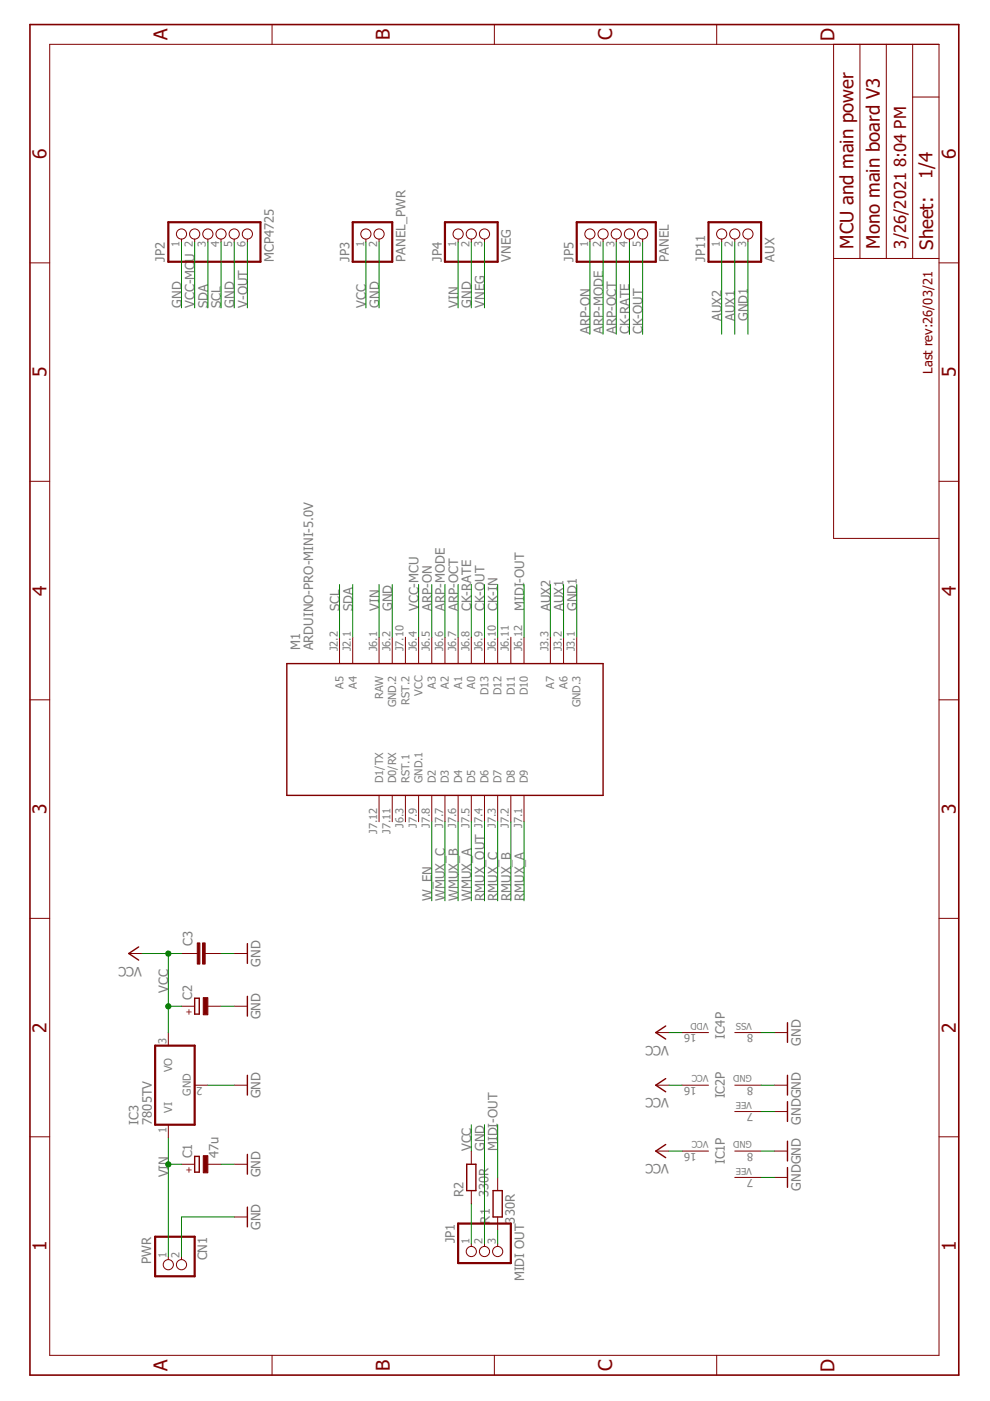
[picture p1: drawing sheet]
<svg xmlns="http://www.w3.org/2000/svg" width="210mm" height="297mm" viewBox="0 0 210 297" stroke-linecap="round" stroke-linejoin="round" font-family="sans-serif">
<g fill="none" stroke="#800000" stroke-width=".21">
<path d="M10.5 9.4h188.6v278h-188.6zM57.7 5.2v4.2M104.8 5.2v4.2M152 5.2v4.2M176.7 9.4v104.8h22.4M182.3 9.4v45.4M187.9 9.4v45.4M193.5 9.4v45.4M193.5 20.6h5.6M6.3 55.7h4.2M38.5 50.7v.6M41.3 50.7v.6"/>
<path d="M44.1 50.7v.6M46.9 50.7v.6M49.7 50.7v.6M52.5 50.7v.6M77.6 50.7v.6M80.4 50.7v.6M97.1 50.7v.6M99.9 50.7v.6M102.7 50.7v.6M125.1 50.7v.6M127.9 50.7v.6M130.7 50.7v.6"/>
<path d="M133.5 50.7v.6M136.2 50.7v.6M153 50.7v.6M155.8 50.7v.6M158.6 50.7v.6M176.7 54.8h22.4M199.1 55.7h4.2M6.3 102h4.2M199.1 102h4.2M72 135.1v5.6M74.8 135.1v5.6M80.4 135.1v5.6"/>
<path d="M83.2 135.1v5.6M86 135.1v5.6M88.8 135.1v5.6M91.5 135.1v5.6M94.3 135.1v5.6M97.1 135.1v5.6M99.9 135.1v5.6M102.7 135.1v5.6M105.5 135.1v5.6M108.3 135.1v5.6M111.1 135.1v5.6M116.7 135.1v5.6"/>
<path d="M119.5 135.1v5.6M122.3 135.1v5.6M6.3 148.4h4.2M199.1 148.4h4.2M80.4 168.6v5.6M83.2 168.6v5.6M86 168.6v5.6M88.8 168.6v5.6M91.5 168.6v5.6M94.3 168.6v5.6M97.1 168.6v5.6M99.9 168.6v5.6"/>
<path d="M102.7 168.6v5.6M105.5 168.6v5.6M108.3 168.6v5.6M111.1 168.6v5.6M6.3 194.7h4.2M199.1 194.7h4.2M27.3 202.2h2.8M35.7 218.9v2.8M38.5 213.3h2.8M38.5 202.2h3.3M43.5 202.2h3.4M44.1 213.3h2.8"/>
<path d="M49.7 213.3h2.8M49.7 202.2h2.8M139 218.9h2.8M144.6 218.9h5.6M155.8 218.9h5.6M164.2 218.9h2.8M35.7 238.5v2.8M41.3 230.1h2.8M49.7 230.1h2.8M139 230.1h2.8M144.6 230.1h5.6M155.8 230.1h5.6"/>
<path d="M155.8 235.7h5.6M164.2 230.1h2.8M164.2 235.7h2.8M6.3 241h4.2M38.5 246.8h2.8M44.1 246.8h2.8M49.7 246.8h2.8M49.7 258h2.8M99.9 244.1v2.7M99.9 252.4v2.8M105.5 249.6v2.8M105.5 258v2.8"/>
<path d="M139 244.1h2.8M144.6 244.1h5.6M155.8 249.6h5.6M155.8 244.1h5.6M164.2 249.6h2.8M164.2 244.1h2.8M199.1 241h4.2M35.7 266.4v.6M38.5 266.4v.6M99.9 263.6v.6M102.7 263.6v.6M105.5 263.6v.6"/>
<path d="M57.7 287.4v4.1M104.8 287.4v4.1M152 287.4v4.1"/>
<circle cx="38.5" cy="49.6" r="1.08"/>
<circle cx="41.3" cy="49.6" r="1.08"/>
<circle cx="44.1" cy="49.6" r="1.08"/>
<circle cx="46.9" cy="49.6" r="1.08"/>
<circle cx="49.7" cy="49.6" r="1.08"/>
<circle cx="52.5" cy="49.6" r="1.08"/>
<circle cx="77.6" cy="49.6" r="1.08"/>
<circle cx="80.4" cy="49.6" r="1.08"/>
<circle cx="97.1" cy="49.6" r="1.08"/>
<circle cx="99.9" cy="49.6" r="1.08"/>
<circle cx="102.7" cy="49.6" r="1.08"/>
<circle cx="125.1" cy="49.6" r="1.08"/>
<circle cx="127.9" cy="49.6" r="1.08"/>
<circle cx="130.7" cy="49.6" r="1.08"/>
<circle cx="133.5" cy="49.6" r="1.08"/>
<circle cx="136.2" cy="49.6" r="1.08"/>
<circle cx="153" cy="49.6" r="1.08"/>
<circle cx="155.8" cy="49.6" r="1.08"/>
<circle cx="158.6" cy="49.6" r="1.08"/>
<circle cx="35.7" cy="268.1" r="1.08"/>
<circle cx="38.5" cy="268.1" r="1.08"/>
<circle cx="99.9" cy="265.3" r="1.08"/>
<circle cx="102.7" cy="265.3" r="1.08"/>
<circle cx="105.5" cy="265.3" r="1.08"/>
</g>
<path d="M6.3 5.2h197v286.3h-197z" fill="none" stroke="#800000" stroke-width=".34"/>
<g fill="none" stroke="#800000" stroke-width=".3">
<path d="M60.8 140.7h67.1v27.9h-67.1zM29.4 200.8l-2.1 1.4 2.1 1.4M41.3 211.6h.9v3.4h-.9zM52.5 200.1v4.2M52.5 211.2v4.2M141.1 217.5l-2.1 1.4 2.1 1.4M167 216.8v4.2M52.5 228v4.2M141.1 228.7l-2.1 1.4 2.1 1.4M167 228v4.2M167 233.6v4.2M41.3 245.2h.9v3.3h-.9z"/>
<path d="M52.5 244.8v4.1M52.5 255.9v4.2M99 246.8h1.9v5.6h-1.9zM104.5 252.4h2v5.6h-2zM141.1 242.7l-2.1 1.4 2.1 1.3M167 242v4.1M167 247.5v4.2"/>
</g>
<path d="M35.7 47.1h19.5v8.4h-19.5zM74.8 47.1h8.4v8.4h-8.4zM94.3 47.1h11.2v8.4h-11.2zM122.3 47.1h16.7v8.4h-16.7zM150.2 47.1h11.2v8.4h-11.2zM32.9 221.7h8.4v16.8h-8.4zM97.1 259.4h11.2v8.4h-11.2zM32.9 262.2h8.4v8.4h-8.4z" fill="none" stroke="#800000" stroke-width=".47"/>
<g fill="#800000" stroke="#800000" stroke-width=".21">
<path d="M43.1 245h1v3.7h-1z"/>
<path d="M43.1 211.5h1v3.7h-1z"/>
<path d="M42.9 199.9h.6v4.5h-.6z"/>
<path d="M41.8 199.9h.6v4.5h-.6z"/>
</g>
<g fill="none" stroke="#008000" stroke-width=".21">
<path d="M38.5 51.3v14M41.3 51.3v14M44.1 51.3v14M46.9 51.3v14M49.7 51.3v14M52.5 51.3v14M77.6 51.3v14M80.4 51.3v14M97.1 51.3v14M99.9 51.3v14M102.7 51.3v14M125.1 51.3v19.6"/>
<path d="M127.9 51.3v19.6M130.7 51.3v19.6M133.5 51.3v19.6M136.2 51.3v19.6M153 51.3v19.6M155.8 51.3v19.6M158.6 51.3v19.6M72 123.9v11.2M74.8 123.9v11.2M80.4 123.9v11.2M83.2 123.9v11.2M88.8 123.9v11.2"/>
<path d="M91.5 123.9v11.2M94.3 123.9v11.2M97.1 123.9v11.2M99.9 123.9v11.2M102.7 123.9v11.2M105.5 123.9v11.2M111.1 123.9v11.2M116.7 123.9v11.2M119.5 123.9v11.2M122.3 123.9v11.2M91.5 174.2v16.8M94.3 174.2v16.8"/>
<path d="M97.1 174.2v16.8M99.9 174.2v16.8M102.7 174.2v16.8M105.5 174.2v16.8M108.3 174.2v16.8M111.1 174.2v16.8M30.1 202.2h8.4M35.7 202.2v16.7M35.7 213.3h2.8M46.9 202.2h2.8M46.9 213.3h2.8M141.8 218.9h2.8"/>
<path d="M161.4 218.9h2.8M44.1 230.1h5.6M99.9 238.5v5.6M102.7 238.5v25.1M105.5 238.5v11.1M141.8 230.1h2.8M161.4 230.1h2.8M161.4 235.7h2.8M35.7 241.3v25.1M35.7 246.8h2.8M46.9 246.8h2.8M49.7 258h-11.2v8.4"/>
<path d="M99.9 255.2v8.4M141.8 244.1h2.8M161.4 244.1h2.8M161.4 249.6h2.8M105.5 260.8v2.8"/>
</g>
<g fill="#008000" stroke="#008000" stroke-width=".21">
<circle cx="35.7" cy="246.9" r=".55"/>
<circle cx="35.7" cy="202.2" r=".55"/>
<circle cx="35.7" cy="213.4" r=".55"/>
</g>
<g font-size="4" fill="#800000">
<text x="35.5" y="8.5" transform="rotate(-90 35.5 8.5)">A</text>
<text x="82.7" y="8.5" transform="rotate(-90 82.7 8.5)">B</text>
<text x="129.8" y="8.5" transform="rotate(-90 129.8 8.5)">C</text>
<text x="177" y="8.7" transform="rotate(-90 177 8.7)">D</text>
<text x="9.9" y="33.7" transform="rotate(-90 9.9 33.7)">6</text>
<text x="202.6" y="33.7" transform="rotate(-90 202.6 33.7)">6</text>
<text x="9.9" y="80" transform="rotate(-90 9.9 80)">5</text>
<text x="202.6" y="80" transform="rotate(-90 202.6 80)">5</text>
<text x="9.9" y="126.3" transform="rotate(-90 9.9 126.3)">4</text>
<text x="202.6" y="126.3" transform="rotate(-90 202.6 126.3)">4</text>
<text x="9.9" y="172.6" transform="rotate(-90 9.9 172.6)">3</text>
<text x="202.6" y="172.6" transform="rotate(-90 202.6 172.6)">3</text>
<text x="9.9" y="219" transform="rotate(-90 9.9 219)">2</text>
<text x="202.6" y="219" transform="rotate(-90 202.6 219)">2</text>
<text x="9.9" y="265.3" transform="rotate(-90 9.9 265.3)">1</text>
<text x="202.6" y="265.3" transform="rotate(-90 202.6 265.3)">1</text>
<text x="35.5" y="290.7" transform="rotate(-90 35.5 290.7)">A</text>
<text x="82.7" y="290.6" transform="rotate(-90 82.7 290.6)">B</text>
<text x="129.8" y="290.7" transform="rotate(-90 129.8 290.7)">C</text>
<text x="177" y="290.8" transform="rotate(-90 177 290.8)">D</text>
</g>
<g font-size="3.9" fill="#800000">
<text x="197.7" y="38" transform="rotate(-90 197.7 38)">1/4</text>
<text x="180.9" y="52.7" transform="rotate(-90 180.9 52.7)">MCU and main power</text>
<text x="186.5" y="52.7" transform="rotate(-90 186.5 52.7)">Mono main board V3</text>
<text x="197.8" y="53" transform="rotate(-90 197.8 53)">Sheet:</text>
</g>
<g font-size="3.5" fill="#800000">
<text x="192.1" y="35.4" transform="rotate(-90 192.1 35.4)">8:04 PM</text>
<text x="192.1" y="52.7" transform="rotate(-90 192.1 52.7)">3/26/2021</text>
</g>
<g font-size="2.8" fill="#808080">
<text x="35" y="55.5" transform="rotate(-90 35 55.5)">JP2</text>
<text x="58" y="55.5" transform="rotate(-90 58 55.5)">MCP4725</text>
<text x="74.1" y="55.5" transform="rotate(-90 74.1 55.5)">JP3</text>
<text x="86" y="55.5" transform="rotate(-90 86 55.5)">PANEL_PWR</text>
<text x="93.6" y="55.5" transform="rotate(-90 93.6 55.5)">JP4</text>
<text x="108.3" y="55.5" transform="rotate(-90 108.3 55.5)">VNEG</text>
<text x="121.6" y="55.5" transform="rotate(-90 121.6 55.5)">JP5</text>
<text x="141.8" y="55.5" transform="rotate(-90 141.8 55.5)">PANEL</text>
<text x="149.5" y="55.5" transform="rotate(-90 149.5 55.5)">JP11</text>
<text x="164.2" y="55.5" transform="rotate(-90 164.2 55.5)">AUX</text>
<text x="38.5" y="65.3" transform="rotate(-90 38.5 65.3)">GND</text>
<text x="41.3" y="65.3" transform="rotate(-90 41.3 65.3)">VCC-MCU</text>
<text x="44.1" y="65.3" transform="rotate(-90 44.1 65.3)">SDA</text>
<text x="46.9" y="65.3" transform="rotate(-90 46.9 65.3)">SCL</text>
<text x="49.6" y="65.3" transform="rotate(-90 49.6 65.3)">GND</text>
<text x="52.4" y="65.3" transform="rotate(-90 52.4 65.3)">V-OUT</text>
<text x="77.6" y="65.3" transform="rotate(-90 77.6 65.3)">VCC</text>
<text x="80.4" y="65.3" transform="rotate(-90 80.4 65.3)">GND</text>
<text x="97.1" y="65.3" transform="rotate(-90 97.1 65.3)">VIN</text>
<text x="99.9" y="65.3" transform="rotate(-90 99.9 65.3)">GND</text>
<text x="102.7" y="65.3" transform="rotate(-90 102.7 65.3)">VNEG</text>
<text x="125.1" y="70.9" transform="rotate(-90 125.1 70.9)">ARP-ON</text>
<text x="127.9" y="70.9" transform="rotate(-90 127.9 70.9)">ARP-MODE</text>
<text x="130.7" y="70.9" transform="rotate(-90 130.7 70.9)">ARP-OCT</text>
<text x="133.4" y="70.9" transform="rotate(-90 133.4 70.9)">CK-RATE</text>
<text x="136.2" y="70.9" transform="rotate(-90 136.2 70.9)">CK-OUT</text>
<text x="153" y="68.1" transform="rotate(-90 153 68.1)">AUX2</text>
<text x="155.8" y="68.1" transform="rotate(-90 155.8 68.1)">AUX1</text>
<text x="158.6" y="68.1" transform="rotate(-90 158.6 68.1)">GND1</text>
<text x="72" y="129.5" transform="rotate(-90 72 129.5)">SCL</text>
<text x="74.8" y="129.5" transform="rotate(-90 74.8 129.5)">SDA</text>
<text x="80.4" y="129.5" transform="rotate(-90 80.4 129.5)">VIN</text>
<text x="83.2" y="129.5" transform="rotate(-90 83.2 129.5)">GND</text>
<text x="88.8" y="129.5" transform="rotate(-90 88.8 129.5)">VCC-MCU</text>
<text x="91.5" y="129.5" transform="rotate(-90 91.5 129.5)">ARP-ON</text>
<text x="94.3" y="129.5" transform="rotate(-90 94.3 129.5)">ARP-MODE</text>
<text x="97.1" y="129.5" transform="rotate(-90 97.1 129.5)">ARP-OCT</text>
<text x="99.9" y="129.5" transform="rotate(-90 99.9 129.5)">CK-RATE</text>
<text x="102.7" y="129.5" transform="rotate(-90 102.7 129.5)">CK-OUT</text>
<text x="105.5" y="129.5" transform="rotate(-90 105.5 129.5)">CK-IN</text>
<text x="111.1" y="129.5" transform="rotate(-90 111.1 129.5)">MIDI-OUT</text>
<text x="116.7" y="129.5" transform="rotate(-90 116.7 129.5)">AUX2</text>
<text x="119.5" y="129.5" transform="rotate(-90 119.5 129.5)">AUX1</text>
<text x="122.3" y="129.5" transform="rotate(-90 122.3 129.5)">GND1</text>
<text x="63.6" y="137.9" transform="rotate(-90 63.6 137.9)">M1</text>
<text x="66.4" y="137.9" transform="rotate(-90 66.4 137.9)">ARDUINO-PRO-MINI-5.0V</text>
<text x="91.5" y="191" transform="rotate(-90 91.5 191)">W_EN</text>
<text x="94.3" y="191" transform="rotate(-90 94.3 191)">WMUX_C</text>
<text x="97.1" y="191" transform="rotate(-90 97.1 191)">WMUX_B</text>
<text x="99.9" y="191" transform="rotate(-90 99.9 191)">WMUX_A</text>
<text x="102.7" y="191" transform="rotate(-90 102.7 191)">RMUX_OUT</text>
<text x="105.5" y="191" transform="rotate(-90 105.5 191)">RMUX_C</text>
<text x="108.3" y="191" transform="rotate(-90 108.3 191)">RMUX_B</text>
<text x="111.1" y="191" transform="rotate(-90 111.1 191)">RMUX_A</text>
<text x="40.8" y="200.5" transform="rotate(-90 40.8 200.5)">C3</text>
<text x="30.1" y="204.9" transform="rotate(-180 30.1 204.9)">VCC</text>
<text x="55.2" y="204.9" transform="rotate(-90 55.2 204.9)">GND</text>
<text x="35.7" y="210.5" transform="rotate(-90 35.7 210.5)">VCC</text>
<text x="40.7" y="212.1" transform="rotate(-90 40.7 212.1)">C2</text>
<text x="55.2" y="216.1" transform="rotate(-90 55.2 216.1)">GND</text>
<text x="141.8" y="221.7" transform="rotate(-180 141.8 221.7)">VCC</text>
<text x="153.7" y="220.3" transform="rotate(-90 153.7 220.3)">IC4P</text>
<text x="169.8" y="221.7" transform="rotate(-90 169.8 221.7)">GND</text>
<text x="55.2" y="232.9" transform="rotate(-90 55.2 232.9)">GND</text>
<text x="141.8" y="232.9" transform="rotate(-180 141.8 232.9)">VCC</text>
<text x="153.7" y="232.9" transform="rotate(-90 153.7 232.9)">IC2P</text>
<text x="29.4" y="238.5" transform="rotate(-90 29.4 238.5)">IC3</text>
<text x="32.2" y="238.5" transform="rotate(-90 32.2 238.5)">7805TV</text>
<text x="169.8" y="238.5" transform="rotate(-90 169.8 238.5)">GNDGND</text>
<text x="40.7" y="245.6" transform="rotate(-90 40.7 245.6)">C1</text>
<text x="46.3" y="245.6" transform="rotate(-90 46.3 245.6)">47u</text>
<text x="99.9" y="244.1" transform="rotate(-90 99.9 244.1)">VCC</text>
<text x="102.7" y="244.1" transform="rotate(-90 102.7 244.1)">GND</text>
<text x="105.5" y="244.1" transform="rotate(-90 105.5 244.1)">MIDI-OUT</text>
<text x="35.7" y="249.6" transform="rotate(-90 35.7 249.6)">VIN</text>
<text x="55.2" y="249.6" transform="rotate(-90 55.2 249.6)">GND</text>
<text x="141.8" y="246.9" transform="rotate(-180 141.8 246.9)">VCC</text>
<text x="153.7" y="246.9" transform="rotate(-90 153.7 246.9)">IC1P</text>
<text x="98.3" y="253.8" transform="rotate(-90 98.3 253.8)">R2</text>
<text x="103.6" y="253.8" transform="rotate(-90 103.6 253.8)">330R</text>
<text x="169.8" y="252.4" transform="rotate(-90 169.8 252.4)">GNDGND</text>
<text x="55.2" y="260.8" transform="rotate(-90 55.2 260.8)">GND</text>
<text x="96.4" y="263.6" transform="rotate(-90 96.4 263.6)">JP1</text>
<text x="103.9" y="259.4" transform="rotate(-90 103.9 259.4)">R1</text>
<text x="109.1" y="259.4" transform="rotate(-90 109.1 259.4)">330R</text>
<text x="32" y="267.9" transform="rotate(-90 32 267.9)">PWR</text>
<text x="43.9" y="267.2" transform="rotate(-90 43.9 267.2)">CN1</text>
<text x="111.1" y="271.7" transform="rotate(-90 111.1 271.7)">MIDI OUT</text>
</g>
<text font-size="2.8" fill="#800000" x="197.7" y="79.2" transform="rotate(-90 197.7 79.2)">Last rev:26/03/21</text>
<g font-size="2.3" fill="#808080">
<text x="38.1" y="52.4" transform="rotate(-90 38.1 52.4)">1</text>
<text x="40.9" y="52.4" transform="rotate(-90 40.9 52.4)">2</text>
<text x="43.7" y="52.4" transform="rotate(-90 43.7 52.4)">3</text>
<text x="46.5" y="52.4" transform="rotate(-90 46.5 52.4)">4</text>
<text x="49.3" y="52.4" transform="rotate(-90 49.3 52.4)">5</text>
<text x="52" y="52.4" transform="rotate(-90 52 52.4)">6</text>
<text x="77.2" y="52.4" transform="rotate(-90 77.2 52.4)">1</text>
<text x="80" y="52.4" transform="rotate(-90 80 52.4)">2</text>
<text x="96.7" y="52.4" transform="rotate(-90 96.7 52.4)">1</text>
<text x="99.5" y="52.4" transform="rotate(-90 99.5 52.4)">2</text>
<text x="102.3" y="52.4" transform="rotate(-90 102.3 52.4)">3</text>
<text x="124.7" y="52.4" transform="rotate(-90 124.7 52.4)">1</text>
<text x="127.5" y="52.4" transform="rotate(-90 127.5 52.4)">2</text>
<text x="130.3" y="52.4" transform="rotate(-90 130.3 52.4)">3</text>
<text x="133.1" y="52.4" transform="rotate(-90 133.1 52.4)">4</text>
<text x="135.9" y="52.4" transform="rotate(-90 135.9 52.4)">5</text>
<text x="152.6" y="52.4" transform="rotate(-90 152.6 52.4)">1</text>
<text x="155.4" y="52.4" transform="rotate(-90 155.4 52.4)">2</text>
<text x="158.2" y="52.4" transform="rotate(-90 158.2 52.4)">3</text>
<text x="71.6" y="138.1" transform="rotate(-90 71.6 138.1)">J2.2</text>
<text x="74.4" y="138.1" transform="rotate(-90 74.4 138.1)">J2.1</text>
<text x="80" y="138.1" transform="rotate(-90 80 138.1)">J6.1</text>
<text x="82.8" y="138.1" transform="rotate(-90 82.8 138.1)">J6.2</text>
<text x="85.6" y="138.1" transform="rotate(-90 85.6 138.1)">J7.10</text>
<text x="88.4" y="138.1" transform="rotate(-90 88.4 138.1)">J6.4</text>
<text x="91.2" y="138.1" transform="rotate(-90 91.2 138.1)">J6.5</text>
<text x="94" y="138.1" transform="rotate(-90 94 138.1)">J6.6</text>
<text x="96.7" y="138.1" transform="rotate(-90 96.7 138.1)">J6.7</text>
<text x="99.5" y="138.1" transform="rotate(-90 99.5 138.1)">J6.8</text>
<text x="102.3" y="138.1" transform="rotate(-90 102.3 138.1)">J6.9</text>
<text x="105.1" y="138.1" transform="rotate(-90 105.1 138.1)">J6.10</text>
<text x="107.9" y="138.1" transform="rotate(-90 107.9 138.1)">J6.11</text>
<text x="110.7" y="138.1" transform="rotate(-90 110.7 138.1)">J6.12</text>
<text x="116.3" y="138.1" transform="rotate(-90 116.3 138.1)">J3.3</text>
<text x="119.1" y="138.1" transform="rotate(-90 119.1 138.1)">J3.2</text>
<text x="121.9" y="138.1" transform="rotate(-90 121.9 138.1)">J3.1</text>
<text x="72.8" y="146" transform="rotate(-90 72.8 146)">A5</text>
<text x="75.6" y="146" transform="rotate(-90 75.6 146)">A4</text>
<text x="81.2" y="148.3" transform="rotate(-90 81.2 148.3)">RAW</text>
<text x="84" y="150" transform="rotate(-90 84 150)">GND.2</text>
<text x="86.8" y="149.4" transform="rotate(-90 86.8 149.4)">RST.2</text>
<text x="89.6" y="147.5" transform="rotate(-90 89.6 147.5)">VCC</text>
<text x="92.4" y="146" transform="rotate(-90 92.4 146)">A3</text>
<text x="95.2" y="146" transform="rotate(-90 95.2 146)">A2</text>
<text x="98" y="146" transform="rotate(-90 98 146)">A1</text>
<text x="100.8" y="146" transform="rotate(-90 100.8 146)">A0</text>
<text x="103.6" y="147.4" transform="rotate(-90 103.6 147.4)">D13</text>
<text x="106.3" y="147.4" transform="rotate(-90 106.3 147.4)">D12</text>
<text x="109.1" y="147.4" transform="rotate(-90 109.1 147.4)">D11</text>
<text x="111.9" y="147.4" transform="rotate(-90 111.9 147.4)">D10</text>
<text x="117.5" y="146" transform="rotate(-90 117.5 146)">A7</text>
<text x="120.3" y="146" transform="rotate(-90 120.3 146)">A6</text>
<text x="123.1" y="150" transform="rotate(-90 123.1 150)">GND.3</text>
<text x="81.2" y="166.1" transform="rotate(-90 81.2 166.1)">D1/TX</text>
<text x="84" y="166.1" transform="rotate(-90 84 166.1)">D0/RX</text>
<text x="86.8" y="166.1" transform="rotate(-90 86.8 166.1)">RST.1</text>
<text x="89.6" y="166.1" transform="rotate(-90 89.6 166.1)">GND.1</text>
<text x="92.4" y="166.1" transform="rotate(-90 92.4 166.1)">D2</text>
<text x="95.2" y="166.1" transform="rotate(-90 95.2 166.1)">D3</text>
<text x="98" y="166.1" transform="rotate(-90 98 166.1)">D4</text>
<text x="100.8" y="166.1" transform="rotate(-90 100.8 166.1)">D5</text>
<text x="103.6" y="166.1" transform="rotate(-90 103.6 166.1)">D6</text>
<text x="106.4" y="166.1" transform="rotate(-90 106.4 166.1)">D7</text>
<text x="109.1" y="166.1" transform="rotate(-90 109.1 166.1)">D8</text>
<text x="111.9" y="166.1" transform="rotate(-90 111.9 166.1)">D9</text>
<text x="80" y="176.8" transform="rotate(-90 80 176.8)">J7.12</text>
<text x="82.8" y="176.8" transform="rotate(-90 82.8 176.8)">J7.11</text>
<text x="85.6" y="175.5" transform="rotate(-90 85.6 175.5)">J6.3</text>
<text x="88.4" y="175.5" transform="rotate(-90 88.4 175.5)">J7.9</text>
<text x="91.2" y="175.5" transform="rotate(-90 91.2 175.5)">J7.8</text>
<text x="94" y="175.5" transform="rotate(-90 94 175.5)">J7.7</text>
<text x="96.7" y="175.5" transform="rotate(-90 96.7 175.5)">J7.6</text>
<text x="99.5" y="175.5" transform="rotate(-90 99.5 175.5)">J7.5</text>
<text x="102.3" y="175.5" transform="rotate(-90 102.3 175.5)">J7.4</text>
<text x="105.1" y="175.5" transform="rotate(-90 105.1 175.5)">J7.3</text>
<text x="107.9" y="175.5" transform="rotate(-90 107.9 175.5)">J7.2</text>
<text x="110.7" y="175.5" transform="rotate(-90 110.7 175.5)">J7.1</text>
<text x="35.3" y="221.3" transform="rotate(-90 35.3 221.3)">3</text>
<text x="147.6" y="219.3" transform="rotate(-180 147.6 219.3)">16</text>
<text x="159.7" y="219.3" transform="rotate(-180 159.7 219.3)">8</text>
<text x="36.5" y="227.3" transform="rotate(-90 36.5 227.3)">VO</text>
<text x="40.4" y="232.3" transform="rotate(-90 40.4 232.3)">GND</text>
<text x="42.9" y="230.5" transform="rotate(-180 42.9 230.5)">2</text>
<text x="147.6" y="230.5" transform="rotate(-180 147.6 230.5)">16</text>
<text x="159.7" y="230.5" transform="rotate(-180 159.7 230.5)">8</text>
<text x="36.5" y="235.9" transform="rotate(-90 36.5 235.9)">VI</text>
<text x="159.7" y="236.1" transform="rotate(-180 159.7 236.1)">7</text>
<text x="35.3" y="240.2" transform="rotate(-90 35.3 240.2)">1</text>
<text x="147.6" y="244.4" transform="rotate(-180 147.6 244.4)">16</text>
<text x="159.7" y="244.4" transform="rotate(-180 159.7 244.4)">8</text>
<text x="159.7" y="250" transform="rotate(-180 159.7 250)">7</text>
<text x="99.5" y="263.8" transform="rotate(-90 99.5 263.8)">1</text>
<text x="102.3" y="263.8" transform="rotate(-90 102.3 263.8)">2</text>
<text x="105.1" y="263.8" transform="rotate(-90 105.1 263.8)">3</text>
<text x="35.3" y="266.6" transform="rotate(-90 35.3 266.6)">1</text>
<text x="38.1" y="266.6" transform="rotate(-90 38.1 266.6)">2</text>
</g>
<g font-size="2" fill="#800000">
<text x="40.8" y="214" transform="rotate(-180 40.8 214)">+</text>
<text x="40.8" y="247.5" transform="rotate(-180 40.8 247.5)">+</text>
</g>
<g font-size="2" fill="#808080">
<text x="150.2" y="216.8" transform="rotate(-180 150.2 216.8)">VDD</text>
<text x="159.4" y="216.8" transform="rotate(-180 159.4 216.8)">VSS</text>
<text x="150.2" y="228" transform="rotate(-180 150.2 228)">VCC</text>
<text x="159.4" y="228" transform="rotate(-180 159.4 228)">GND</text>
<text x="159.4" y="233.6" transform="rotate(-180 159.4 233.6)">VEE</text>
<text x="150.2" y="242" transform="rotate(-180 150.2 242)">VCC</text>
<text x="159.4" y="242" transform="rotate(-180 159.4 242)">GND</text>
<text x="159.4" y="247.6" transform="rotate(-180 159.4 247.6)">VEE</text>
</g>
</svg>
